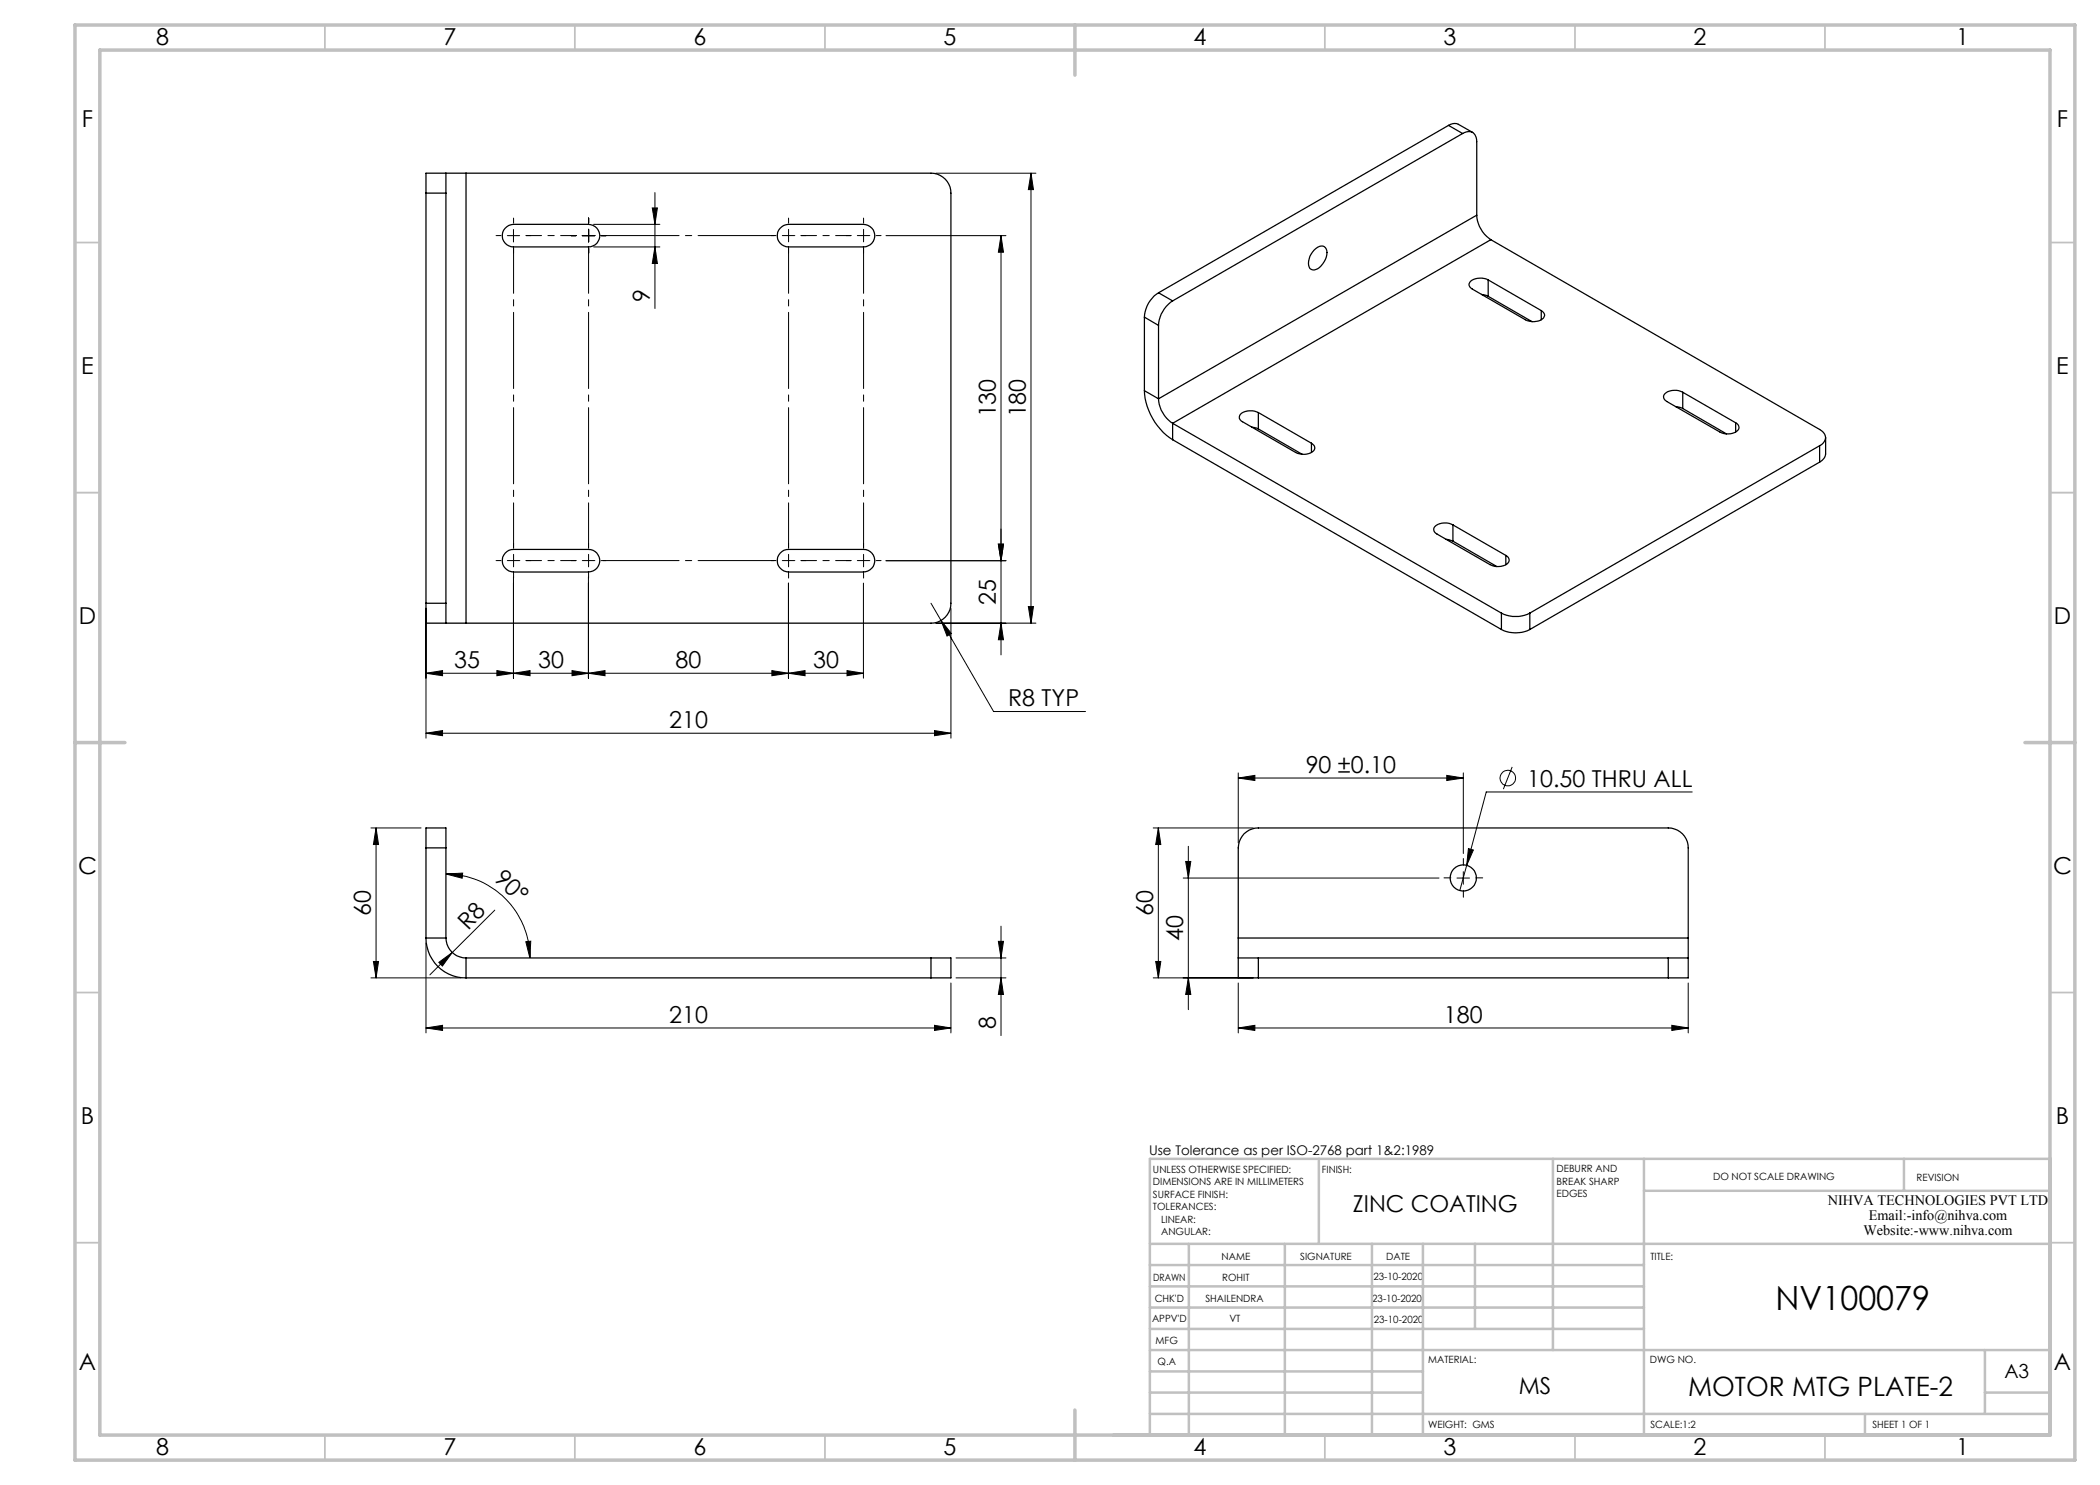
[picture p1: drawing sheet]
<svg xmlns="http://www.w3.org/2000/svg" width="420mm" height="297mm" viewBox="0 0 420 297" stroke-linecap="round" stroke-linejoin="round" font-family="sans-serif">
<g fill="none" stroke="#000" stroke-width=".2">
<path d="M131 38.5v23.2M187.2 34.6h20M206.2 34.6v90M206.2 34.6l.5 3.3h-1zM101.5 47.1h2.4M102.7 45.9v2.5M118.7 44.9h13.3M118.7 49.4h13.3M130.5 41.6h1l-.5 3.3zM131 49.4l.5 3.3h-1zM177.2 47.1h24M200.2 47.1v83.9"/>
<path d="M200.2 47.1l.5 3.3h-1zM102.7 115.4v20.2M117.7 115.4v20.2M157.7 116.6v19M172.7 116.6v19M177.2 112.1h24M199.7 108.8h1l-.5 3.3zM85.2 134.7l3.3-.6v1zM85.2 121.6v26M85.2 134.7h87.5M99.4 134.1l3.3 .6-3.3 .4zM102.7 134.7l3.3-.6v1z"/>
<path d="M114.4 134.1l3.3 .6-3.3 .4zM117.7 134.7l3.3-.6v1zM154.4 134.1l3.3 .6-3.3 .4zM157.7 134.7l3.3-.6v1zM169.4 134.1l3.3 .6-3.3 .4zM186.2 120.6l2 3.5M187.2 124.6h20M188.2 124.1l2.1 2.6-.9 .5zM188.2 124.1l10.5 18.2h18.4M190.2 121.6v26M200.2 124.6l.5 3.3h-1zM205.7 121.3h1l-.5 3.3z"/>
<path d="M85.2 146.6l3.3-.5v1zM85.2 146.6h105M186.9 146.1l3.3 .5-3.3 .5zM247.6 155.6l3.4-.5v1zM247.6 154.6v14M247.6 155.6h45.1M289.3 155.1l3.4 .5-3.4 .5zM292.7 154.6v16.1M302.4 153.4l-1.7 4.4M338.5 158.4h-41.2l-4 14.7M74.2 165.6h10M75.2 165.6v30"/>
<path d="M75.2 165.6l.5 3.3h-1zM89.2 174.8l3.3-.2-.1 1zM89.2 174.8a16.8 16.8 0 0 1 16.8 16.8M230.6 165.6h20M231.7 165.6l.5 3.3h-1.1zM231.7 165.6v30M236.6 175.6h51.2M237.1 172.3h1.1l-.5 3.3zM237.7 169.3v32.6M291.4 175.6h2.5M292.7 174.3v2.5M293.3 173.1l-1.3 5"/>
<path d="M293.7 169.7l1 .3-1.4 3.1zM74.2 195.6h18M74.7 192.3h1l-.5 3.3zM85.2 188.6v18M87.8 192.5l2.7-2-2 2.7zM90.5 190.5l-4.5 4.5M99 182l-8.5 8.5M105.2 188.3l1-.1-.2 3.4zM190.2 196.6v10M191.2 195.6h10M191.2 191.6h10M199.7 188.3h1l-.5 3.3z"/>
<path d="M200.2 185.2v21.9M200.2 195.6l.5 3.3h-1zM230.6 195.6h20M231.1 192.3h1.1l-.5 3.3zM237.7 195.6l.5 3.3h-1.1zM247.6 196.6v10M337.6 196.6v10M85.2 205.6l3.3-.5v1zM85.2 205.6h105M186.9 205.1l3.3 .5-3.3 .5zM247.6 205.6l3.4-.5v1zM247.6 205.6h90"/>
<path d="M334.4 205.1l3.2 .5-3.2 .5z"/>
<circle cx="301.5" cy="155.6" r="1.56"/>
</g>
<g fill="none" stroke="#000" stroke-width=".2" stroke-dasharray="15.2 1.3 1.3 1.3">
<path d="M100.2 47.1h-1M102.7 44.6v-1M102.7 49.6v1M105.2 47.1h1M115.2 47.1h-1M117.7 47.1v-1.2M117.7 47.1h-1.2M117.7 47.1v1.3M117.7 47.1h1.3M117.7 44.6v-1M117.7 49.6v1M120.2 47.1h1"/>
<path d="M155.2 47.1h-1M157.7 47.1v-1.2M157.7 47.1h-1.2M157.7 47.1v1.3M157.7 47.1h1.3M157.7 44.6v-1M157.7 49.6v1M160.2 47.1h1M170.2 47.1h-1M172.7 47.1v-1.2M172.7 47.1h-1.2M172.7 47.1v1.3"/>
<path d="M172.7 47.1h1.3M172.7 44.6v-1M172.7 49.6v1M175.2 47.1h1M100.2 112.1h-1M102.7 112.1v-1.2M102.7 112.1h-1.2M102.7 112.1v1.3M102.7 112.1h1.3M102.7 109.6v-1M102.7 114.6v1M105.2 112.1h1"/>
<path d="M115.2 112.1h-1M117.7 112.1v-1.2M117.7 112.1h-1.2M117.7 112.1v1.3M117.7 112.1h1.3M117.7 109.6v-1M117.7 114.6v1M120.2 112.1h1M155.2 112.1h-1M157.7 112.1v-1.2M157.7 112.1h-1.2M157.7 112.1v1.3"/>
<path d="M157.7 112.1h1.3M157.7 109.6v-1M157.7 114.6v1M160.2 112.1h1M170.2 112.1h-1M172.7 112.1v-1.2M172.7 112.1h-1.2M172.7 112.1v1.3M172.7 112.1h1.3M172.7 109.6v-1M172.7 114.6v1M175.2 112.1h1"/>
<path d="M290.2 175.6h-1.4M292.7 173.1v-1.4M292.7 178.1v1.3M295.2 175.6h1.3"/>
</g>
<path d="M105.2 47.1h10M160.2 47.1h10M105.2 112.1h10M160.2 112.1h10" fill="none" stroke="#000" stroke-width=".2" stroke-dasharray="15.2 1.3 1.3 1.3" stroke-dashoffset="12.1"/>
<path d="M120.2 47.1h35M120.2 112.1h35" fill="none" stroke="#000" stroke-width=".2" stroke-dasharray="15.2 1.3 1.3 1.3" stroke-dashoffset="-.4"/>
<path d="M102.7 109.6v-60M117.7 109.6v-60M157.7 109.6v-60M172.7 109.6v-60" fill="none" stroke="#000" stroke-width=".2" stroke-dasharray="15.2 1.3 1.3 1.3" stroke-dashoffset="6.2"/>
<g fill="none" stroke="#c0c0c0" stroke-width=".35">
<path d="M65 5v5M115 5v5M165 5v5M265 5v5M315 5v5M365 5v5M15 48.5h5M410 48.5h5M15 98.5h5M410 98.5h5M15 198.5h5M410 198.5h5"/>
<path d="M15 248.5h5M410 248.5h5M65 287v5M115 287v5M165 287v5M265 287v5M315 287v5M365 287v5"/>
</g>
<g fill="none" stroke="#c0c0c0" stroke-width=".5">
<path d="M263.8 231.8v17M310.6 231.8v38.2M328.8 231.8v55.2M328.8 238.2h81.2M380.8 231.8v6.4M410 231.8h-180v55.2M230 248.8h180M230 257.3h98.8M230 253h98.8M237.8 248.8v38.2M257 248.8v38.2M274.4 248.8v38.2"/>
<path d="M284.6 248.8v38.2M295 248.8v17M230 265.8h98.8M230 261.5h98.8M230 278.5h54.6M230 274.3h54.6M230 270h180M397 278.5h13M397 270v12.8M230 282.8h180M373 282.8v4.2"/>
</g>
<path d="M15 5h400v287h-400zM20 10h390v277h-390zM215 5v10M15 148.5h10M405 148.5h10M215 282v10" fill="none" stroke="#c0c0c0" stroke-width=".7"/>
<g fill="#000">
<path d="M87.8 192.5l2.7-2-2 2.7z"/>
<path d="M206.2 34.6l.5 3.3h-1zM205.7 121.3h1l-.5 3.3zM199.7 108.8h1l-.5 3.3zM200.2 124.6l.5 3.3h-1z"/>
<path d="M75.2 165.6l.5 3.3h-1zM74.7 192.3h1l-.5 3.3zM199.7 188.3h1l-.5 3.3zM200.2 195.6l.5 3.3h-1zM237.1 172.3h1.1l-.5 3.3zM237.7 195.6l.5 3.3h-1.1zM231.7 165.6l.5 3.3h-1.1zM231.1 192.3h1.1l-.5 3.3zM200.2 47.1l.5 3.3h-1zM199.7 108.8h1l-.5 3.3zM130.5 41.6h1l-.5 3.3zM131 49.4l.5 3.3h-1z"/>
<path d="M105.2 188.3l1-.1-.2 3.4zM89.2 174.8l3.3-.2-.1 1z"/>
<path d="M85.2 205.6l3.3-.5v1zM186.9 205.1l3.3 .5-3.3 .5zM293.7 169.7l-.4 3.4 1.4-3.1zM85.2 146.6l3.3-.5v1zM186.9 146.1l3.3 .5-3.3 .5zM102.7 134.7l3.3-.6v1zM114.4 134.1l3.3 .6-3.3 .4zM117.7 134.7l3.3-.6v1zM154.4 134.1l3.3 .6-3.3 .4zM157.7 134.7l3.3-.6v1zM169.4 134.1l3.3 .6-3.3 .4zM85.2 134.7l3.3-.6v1zM99.4 134.1l3.3 .6-3.3 .4zM188.2 124.1l1.2 3.1 .9-.5z"/>
<path d="M247.6 205.6l3.4-.5v1zM334.4 205.1l3.2 .5-3.2 .5zM247.6 155.6l3.4-.5v1zM289.3 155.1l3.4 .5-3.4 .5z"/>
</g>
<g fill="none" stroke="#000" stroke-width=".25">
<path d="M85.2 38.6v82M85.2 38.6h4M89.2 34.6h-4v4M89.2 34.6v4M89.2 34.6h4M89.2 38.6v82M93.2 34.6h93a4 4 0 0 1 4 4v82a4 4 0 0 1-4 4h-93M93.2 34.6v90M289.7 25.1a2.04 2.04 0 0 1 2-.2l2.8 1.6M289.7 25.1l2.8 1.6M289.7 25.1l-58 33.5M292.5 26.7a1.71 1.71 0 0 1 2-.2 1.71 1.71 0 0 1 .8 1.8v14.7"/>
<path d="M292.5 26.7l-58 33.5M101 45.6a2.22 2.22 0 0 1 1.7-.7h15a2.26 2.26 0 0 1 2.3 2.2 2.26 2.26 0 0 1-2.3 2.3h-15a2.24 2.24 0 0 1-2-1.3 2.24 2.24 0 0 1 .3-2.5zM156 45.6a2.22 2.22 0 0 1 1.7-.7h15a2.26 2.26 0 0 1 2.3 2.2 2.26 2.26 0 0 1-2.3 2.3h-15a2.24 2.24 0 0 1-2.1-1.3 2.24 2.24 0 0 1 .4-2.5zM231.7 58.6a6 6 0 0 0-2.8 4.8M231.7 58.6l2.8 1.6M262.8 50l.4-.3a1.27 1.27 0 0 1 1.7-.4 1.27 1.27 0 0 1 .5 1.7 3.9 3.9 0 0 1-2.6 3 1.08 1.08 0 0 1-1.1-1.3l.3-1.4zM295.3 43a6.4 6.4 0 0 0 2.9 4.9M295.3 43l-63.6 36.8M296.3 58.9l1.3 .4M297.6 56a3 3 0 0 0-3.7 .6 .89 .89 0 0 0 .6 1.2l10.6 6.2a3.3 3.3 0 0 0 3.6-.4 .94 .94 0 0 0-.4-1.5M297.6 56l10.7 6.1M297.6 56v3.3"/>
<path d="M297.6 59.3l8.8 5M298.2 47.9l65.7 38a1.7 1.7 0 0 1 1.2 1.6 1.7 1.7 0 0 1-1.2 1.6M298.2 47.9l-63.7 36.8M228.9 78.1a12.6 12.6 0 0 0 5.6 9.8M228.9 63.4l2.8 1.7M228.9 78.1l2.8 1.7M228.9 63.4v14.7M231.7 79.8a6.4 6.4 0 0 0 2.8 4.9M231.7 65.1v14.7M234.5 60.2a6.4 6.4 0 0 0-2.8 4.9M308.3 62.1v1.9M336.5 78.5a3 3 0 0 0-3.7 .5 1 1 0 0 0 .5 1.3l10.7 6.1a3 3 0 0 0 3.7-.6 1 1 0 0 0-.6-1.2"/>
<path d="M336.5 78.5l10.6 6.1M336.5 78.5v3.2M234.5 84.7l65.8 37.9M234.5 84.7v3.2M234.5 87.9l65.8 38M250.3 85.4l1.4 .4M251.7 82.5a3 3 0 0 0-3.8 .6 .89 .89 0 0 0 .6 1.2l10.6 6.2a3 3 0 0 0 3.8-.6 .98 .98 0 0 0-.6-1.3M251.7 82.5v3.3M251.7 82.5l10.6 6.1M251.7 85.8l8.8 5.1M262.3 88.6v1.9M335.2 81.3l1.3 .4"/>
<path d="M336.5 81.7l8.8 5.1M347.1 84.6v1.8M363.9 89.1l-57.9 33.5M363.9 89.1v3.3M363.9 92.4l-57.9 33.5M365.1 87.5v3.3a1.99 1.99 0 0 1-1.2 1.6M101 110.6a2.04 2.04 0 0 1 1.7-.7h15a2.26 2.26 0 0 1 2.3 2.2 2.26 2.26 0 0 1-2.3 2.3h-15a2.26 2.26 0 0 1-2.1-1.3 2.26 2.26 0 0 1 .4-2.5zM156 110.6a2.04 2.04 0 0 1 1.7-.7h15a2.26 2.26 0 0 1 2.3 2.2 2.26 2.26 0 0 1-2.3 2.3h-15a2.26 2.26 0 0 1-2.1-1.3 2.26 2.26 0 0 1 .4-2.5zM289.2 107.9l1.4 .3M290.6 105a3 3 0 0 0-3.8 .5 .98 .98 0 0 0 .6 1.3l10.6 6.1a3 3 0 0 0 3.8-.5 1 1 0 0 0-.6-1.3M290.6 105l10.6 6.1M290.6 105v3.2"/>
<path d="M290.6 108.2l8.8 5.1M301.2 111.1v1.8M85.2 120.6v4h4M85.2 120.6h4M89.2 120.6v4M89.2 124.6h4M300.3 122.6a6.4 6.4 0 0 0 5.7 0M300.3 125.9a6.4 6.4 0 0 0 5.7 0M300.3 122.6v3.3M306 122.6v3.3M85.2 169.6v-4h4v4M85.2 169.6h4"/>
<path d="M85.2 169.6v18M89.2 169.6v18M85.2 187.6a7.9 7.9 0 0 0 8 8M85.2 187.6h4M89.2 187.6a4 4 0 0 0 4 4M93.2 191.6v4M93.2 191.6h93M93.2 195.6h93M186.2 191.6h4v4h-4M186.2 191.6v4M247.6 191.6h4.1M247.6 191.6v4h4.1"/>
<path d="M247.6 187.6v4M247.6 187.6v-18a4 4 0 0 1 4.1-4h82a4 4 0 0 1 3.9 4v18M247.6 187.6h90M251.7 191.6h82M251.7 195.6h82M251.7 191.6v4M333.7 191.6h3.9M333.7 191.6v4M337.6 191.6v4h-3.9M337.6 187.6v4"/>
<circle cx="292.7" cy="175.6" r="2.62"/>
</g>
<text font-size="6.7" x="355.1" y="262">NV100079</text>
<text font-size="5.3" x="337.6" y="279.1">MOTOR MTG PLATE-2</text>
<g font-size="4.7">
<text x="31.2" y="9">8</text>
<text x="88.7" y="9">7</text>
<text x="138.7" y="9">6</text>
<text x="188.7" y="9">5</text>
<text x="238.7" y="9">4</text>
<text x="288.7" y="9">3</text>
<text x="338.7" y="9">2</text>
<text x="391.2" y="9">1</text>
<text x="16.4" y="25.5">F</text>
<text x="411.4" y="25.5">F</text>
<text x="130" y="60.4" transform="rotate(-90 130 60.4)">9</text>
<text x="16.3" y="74.7">E</text>
<text x="411.3" y="74.7">E</text>
<text x="199.2" y="83.5" transform="rotate(-90 199.2 83.5)">130</text>
<text x="205.2" y="83.5" transform="rotate(-90 205.2 83.5)">180</text>
<text x="15.8" y="124.7">D</text>
<text x="199.2" y="121" transform="rotate(-90 199.2 121)">25</text>
<text x="410.8" y="124.7">D</text>
<text x="90.8" y="133.6">35</text>
<text x="107.6" y="133.6">30</text>
<text x="135.1" y="133.6">80</text>
<text x="162.6" y="133.6">30</text>
<text x="201.6" y="141.3">R8 TYP</text>
<text x="133.8" y="145.6">210</text>
<text x="261.1" y="154.6">90 ±0.10</text>
<text x="305.4" y="157.3">10.50 THRU ALL</text>
<text x="15.6" y="174.7">C</text>
<text x="98.6" y="176.1" transform="rotate(42 98.6 176.1)">90°</text>
<text x="410.6" y="174.7">C</text>
<text x="74.2" y="183.2" transform="rotate(-90 74.2 183.2)">60</text>
<text x="230.7" y="183.2" transform="rotate(-90 230.7 183.2)">60</text>
<text x="93.6" y="186.2" transform="rotate(-47 93.6 186.2)">R8</text>
<text x="236.7" y="188.2" transform="rotate(-90 236.7 188.2)">40</text>
<text x="133.8" y="204.6">210</text>
<text x="199.2" y="205.8" transform="rotate(-90 199.2 205.8)">8</text>
<text x="288.8" y="204.6">180</text>
<text x="16.2" y="224.7">B</text>
<text x="411.2" y="224.7">B</text>
<text x="270.6" y="242.4">ZINC COATING</text>
<text x="15.8" y="274">A</text>
<text x="410.8" y="274">A</text>
<text x="303.7" y="278.9">MS</text>
<text x="31.2" y="291">8</text>
<text x="88.7" y="291">7</text>
<text x="138.7" y="291">6</text>
<text x="188.7" y="291">5</text>
<text x="238.7" y="291">4</text>
<text x="288.7" y="291">3</text>
<text x="338.7" y="291">2</text>
<text x="391.2" y="291">1</text>
</g>
<text font-size="3.9" x="400.9" y="275.5">A3</text>
<g font-size="2.9">
<text x="365.6" y="241">NIHVA TECHNOLOGIES PVT LTD</text>
<text x="373.8" y="244">Email:-info@nihva.com</text>
<text x="372.7" y="247">Website:-www.nihva.com</text>
</g>
<text font-size="2.7" x="229.8" y="231.1">Use Tolerance as per ISO-2768 part 1&amp;2:1989</text>
<g font-size="2">
<text x="230.6" y="234.6">UNLESS OTHERWISE SPECIFIED:</text>
<text x="230.6" y="237.1">DIMENSIONS ARE IN MILLIMETERS</text>
<text x="230.6" y="239.6">SURFACE FINISH:</text>
<text x="264.4" y="234.6">FINISH:</text>
<text x="311.3" y="234.5">DEBURR AND</text>
<text x="311.3" y="237">BREAK SHARP</text>
<text x="311.3" y="239.5">EDGES</text>
<text x="342.6" y="236">DO NOT SCALE DRAWING</text>
<text x="383.3" y="236.2">REVISION</text>
<text x="230.6" y="242.1">TOLERANCES:</text>
<text x="232.2" y="244.6">LINEAR:</text>
<text x="232.2" y="247.1">ANGULAR:</text>
<text x="244.3" y="252">NAME</text>
<text x="260" y="251.9">SIGNATURE</text>
<text x="277.2" y="251.9">DATE</text>
<text x="330.1" y="251.9">TITLE:</text>
<text x="230.6" y="256.1">DRAWN</text>
<text x="244.4" y="256.1">ROHIT</text>
<text x="274.7" y="255.9">23-10-2020</text>
<text x="230.9" y="260.3">CHK'D</text>
<text x="241.1" y="260.3">SHAILENDRA</text>
<text x="274.4" y="260.3">23-10-2020</text>
<text x="230.4" y="264.4">APPV'D</text>
<text x="231.1" y="268.8">MFG</text>
<text x="245.9" y="264.4">VT</text>
<text x="274.8" y="264.6">23-10-2020</text>
<text x="231.5" y="273">Q.A</text>
<text x="285.6" y="272.5">MATERIAL:</text>
<text x="330" y="272.5">DWG NO.</text>
<text x="285.6" y="285.5">WEIGHT: GMS</text>
<text x="330.1" y="285.6">SCALE:1:2</text>
<text x="374.5" y="285.6">SHEET 1 OF 1</text>
</g>
</svg>
